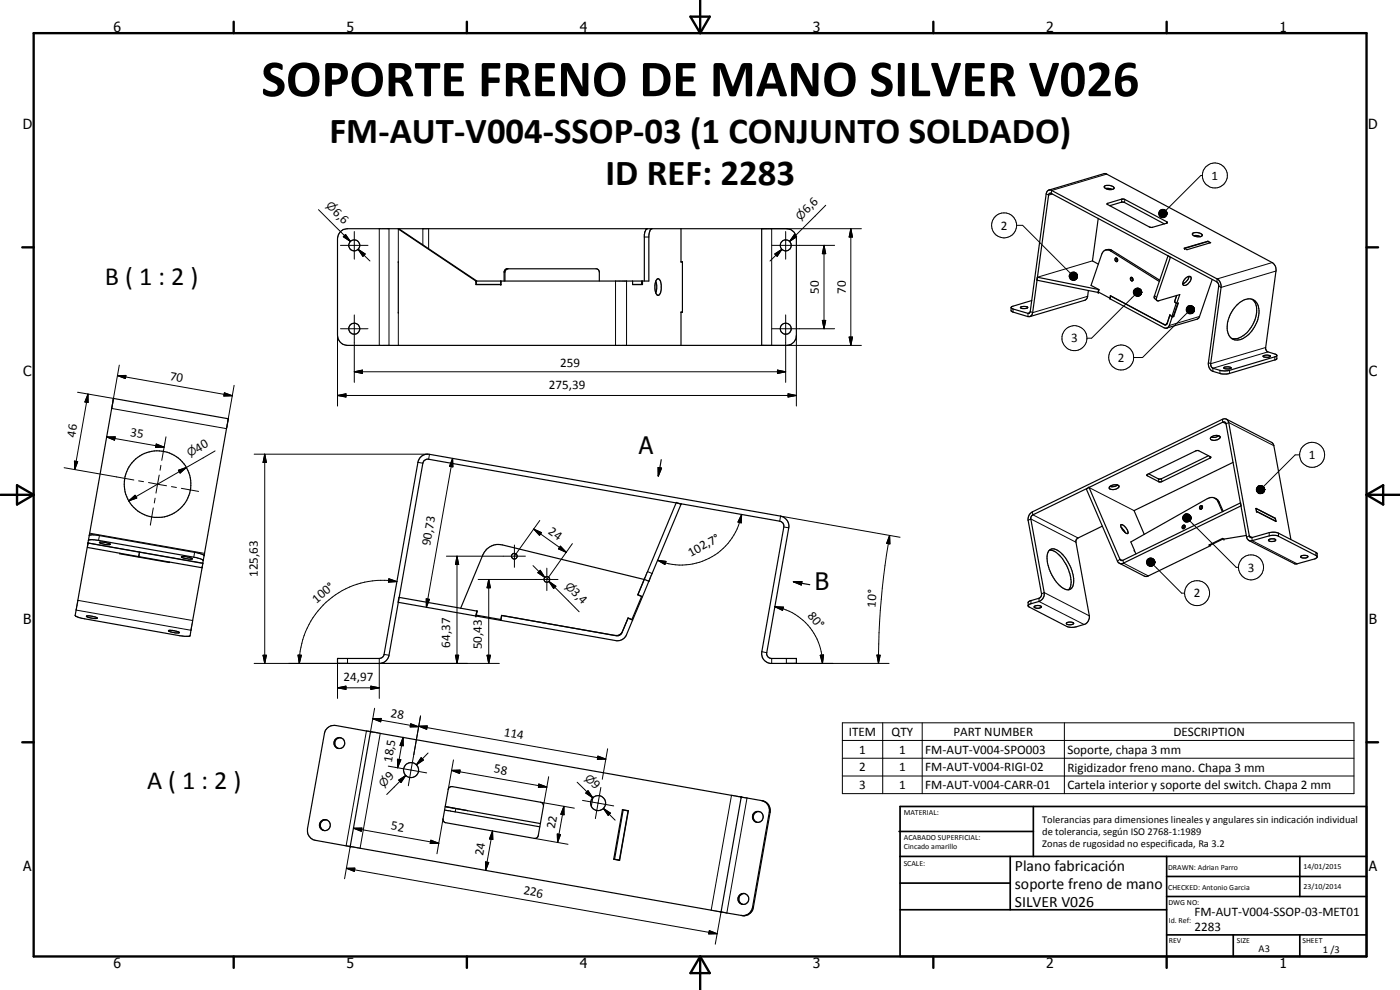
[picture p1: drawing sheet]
<svg xmlns="http://www.w3.org/2000/svg" width="420mm" height="297mm" viewBox="0 0 420 297" stroke-linecap="round" stroke-linejoin="round" font-family="sans-serif">
<g fill="none" stroke="#000" stroke-width=".35">
<path d="M314.8 57l16.5-4.9h.6l49.9 26.7a2.53 2.53 0 0 1 1.1 2.5l-3.1 23.2 .6 1 2.6 .9 .2 1.3-14.5 4.4h-2.3l-2.4-.7a2.44 2.44 0 0 1-1.3-2.6l3.1-23.2-.3-.8-50.1-26.8-.5 .1-.2 .4-5 35.9-.5 .5-.7 .1-4.5-1.4-.6-.4v-1M331.4 56a2.48 2.48 0 0 1 2.9 .2v.4a2.3 2.3 0 0 1-2.9-.6zM331.8 56.6l2 .2M102.2 69.5l1-.7 1.1-.2h131.7a3 3 0 0 1 3 3v29a2.96 2.96 0 0 1-3 3h-131.7a3 3 0 0 1-3-3v-29l.2-1.1zM119.5 78.6v15.1M119.5 68.7l23.3 15.6M119.8 68.7l23.3 15.6M194.3 68.6a1.63 1.63 0 0 0-.9 1.8v13.9M195.7 68.6a2.21 2.21 0 0 0-1 2.2v13.5h-51.9M204.4 78.6h.4v15.1h-.4M204.4 68.6v10h.4M228.6 68.6v35"/>
<path d="M329.6 65.5l-1.7 12.8 1.7 .9M331.8 75l.8-.2 .9 .2 14.6 9.1M332.3 61.1l4.4-1.4h.6l13 7.1-4.5 1.4h-.7l-12.8-6.9zM333 61.7l3.7-1.1 .5 .1 12.3 6.5M335.1 77.5l.1 .6 .2 .2M335.2 77.5l-.3-.1a.55 .55 0 0 0-.2 .7 .55 .55 0 0 0 .7 .3v-.1M335.2 77.5l.2 .8M351.2 77.3l-4.2 12.6 .2 .3 .4 .1 6.5-1.9-1 2.7M351.2 77.3l-.6-.6-4.2 12.2v.6l.8 .7M351.4 77.2l-.2 .1M355.4 74.5l7.1-2.1 .8 .4-7.1 2.1zM358.1 69.9a2.41 2.41 0 0 1 2.7 .7l-.4 .4h-1.1a1.33 1.33 0 0 1-1.4-.9z"/>
<path d="M358.3 70.7h.7l1.2 .3M362.5 72.4v.1M363.1 72.9l-.5-.5-7 2.2M142.8 84.3v1.1h7.5v-1.1M142.9 84.3v1h7.4M143.1 85.3v.1M151.3 84.3v-2.9l.7-.8h27.1l.7 .8 .1 2.9M152.3 80.6l-.7 .8-.1 2.9M189.9 84.3v1.1h2.9v-1.1M191.4 85.3v.1M192.6 84.3v1h-2.7M196.8 84.4a5.9 5.9 0 0 0 0 3.5"/>
<path d="M196.8 84.4l.4-.6a.76 .76 0 0 1 1.1 .7l.1 2.2a1.94 1.94 0 0 1-.9 1.9l-.7-.7M196.8 84.4a5.1 5.1 0 0 1 0 3.5M204.8 93.6h-.4v10M306.3 92.2l.6-.2a1.52 1.52 0 0 1 1.5 .3l-.5 .2-1 .1zM309.7 90.2l-5.7 1.7a.4 .4 0 0 0-.5 .2 .4 .4 0 0 0 .3 .5l4.7 1.4h.3l.3-.4 4.9-35.4a1.12 1.12 0 0 1 1.6-1.1l50.2 27a2.82 2.82 0 0 1 .7 2.1l-3.2 22.9 .3 1.1 .4 .3 2.7 .8h1.7l14.2-4.2 .6-.4M311.3 83.2l-.1 .9 18.4 3.7M311.4 83.2l18.3 3.7M326.6 87.2l-.3 2-.5 .8-16.7 5M329.7 86.9l-.1 .9M329.8 86.9l-.2 .7 3.6 1.9v-.8l16.3 8.7M329.8 87.7l-.2 .1M333.3 88.8l-.1 .9 16.1 8.6a1.06 1.06 0 0 0 1.6-.6l.9-2.6"/>
<path d="M339.3 83.3l.1-.1a.54 .54 0 0 1 .6 .5 .54 .54 0 0 1-.4 .6l-.3-.4zM339.8 83.3l.2 .8M347.9 84.5l-14.6-9.2a1.69 1.69 0 0 0-2.7 1.1l-3.2 9.2 2.4 1.3M349.3 97.3l.2 .1M349.5 97.4h.3M350.1 97.2l-.3 .2M350.1 97.3l-.3 .1M350.2 97.1l-.3 .4-.4-.1M350.3 97.1l-.1 .1M351.1 94.5l.7 .6M351.1 94.5l-.8 2.6M351.1 94.5h.1"/>
<path d="M351.1 94.5l-.9 2.6M351.1 94.5l.6 .5M352.1 94.9l.1 .1M352.1 94.9l-.4 .1M352.2 95l-.4 .1M352.5 90.5l.6 .6M352.5 90.5l.6-1.9-.6 2M352.5 90.6l.5 .4M352.5 90.5v.1M353 91l-1.3 4M353 91h.1M353.1 91.1l.5-.2-1.4 4.1"/>
<path d="M353.5 91l-1.4 3.9M355.8 83.4a.95 .95 0 0 1 1.7-.1 2.31 2.31 0 0 1-2.3 2.3 1.53 1.53 0 0 1 .6-2.2zM356.8 82.9a2.75 2.75 0 0 1-1.8 2.2M363.8 83.9l-4 11.5-.5 .4-9.1 2.6M371.2 91.5a4.3 4.3 0 0 1 5.4-1.2 5.9 5.9 0 0 1 .4 6.8 7.2 7.2 0 0 1-6 4.9 3.5 3.5 0 0 1-2.7-4.5 10.1 10.1 0 0 1 2.9-6zM375.8 89.8a4.6 4.6 0 0 1 1.2 5 8.4 8.4 0 0 1-6.2 6.8l-1.2-.1M367.4 110.2l.3-.1a1.7 1.7 0 0 1 1.8 .3l-1.3 .3-.9-.2zM379.1 106.8l.6-.2a1.4 1.4 0 0 1 1.6 .3l-1 .3-1.1-.1zM68.5 125.7l-7.3 41.1M68.5 125.6l-34.4-6.1-7.3 41.2M68.5 125.6v.1M126.1 137.3a2.98 2.98 0 0 1 2.8-1l105.4 18.6a3.1 3.1 0 0 1 2.4 3.5l-6.6 37.4a1.48 1.48 0 0 0 1.5 1.8h7.4v1.5h-7.8a2.94 2.94 0 0 1-2.6-3.6l6.6-37.4-.1-.9-.5-.6-106.3-18.8-1 .4-.4 .8-10.2 57.6a3 3 0 0 1-2.5 2.5h-12.9v-1.5h12.5l.8-.3 .6-.7 10.2-57.9z"/>
<path d="M198.4 137.9l-.8 4.9M362.7 136.7l-14.1 6.9-1 .1-2.9-1.5M363.3 131.3l.2-.1a2.05 2.05 0 0 1 2.7-.1 1.96 1.96 0 0 1-2.9 .5zM365.8 130.7l-1 .5-1.3-.1M368.1 125.8l13.5 6.9 .5 .5 5.3 28.7M370.1 138.7l-29.8 14.5 3.1 7.1M197.5 140.3l1 .2-.9 2.3zM204.4 151.3l-9.7 23.1M204.4 151.3l-1.4-.6-9.6 23.1M204.5 151.1l-.1 .2M326 146.8l.8-.6 9.3 21.6 .5 .4 35.7-17.3 .2 .9-35.3 17.2a1.25 1.25 0 0 1-1.8-.6zM330.8 157.9l-7.4 3.6-.5 1 4 22.3a2.41 2.41 0 0 1-1.6 2.6l-3 .8-1.7-.1-12-6.3v-1.1l.2-.2 3.2-1 .6-.9-4-22.5a2.51 2.51 0 0 1 1.2-2.5l57-27.8a1.27 1.27 0 0 1 2 1l6.2 34.2 .6 .3 5.3-1.5 1.7-.1 .9 .2 11.4 5.8 .4 .5v.9l-.6 .5-6.1 1.6-13.8-7"/>
<path d="M333.1 146a2.4 2.4 0 0 1 2.7-.2 1.98 1.98 0 0 1-2.9 .8zM335.4 145.5l-.9 .5-1.3-.1M336.4 157.5a2.28 2.28 0 0 1 2.1 2.1v.5a2.68 2.68 0 0 1-2.1-2.6zM336.5 158.3l1.2 1.5M344.2 142.5l15-7.3h.5l3.7 2-.1 .2-14.7 7.2h-.8l-3.6-1.9zM354.9 157.8a.5 .5 0 0 1 .8 .1 .5 .5 0 0 1-.4 .7l-.5-.2zM355.6 157.7l-.4 .5v.4M360.2 151.8h.2a.5 .5 0 0 1 .5 .6 .5 .5 0 0 1-.8 .3l-.1-.4zM360.9 151.9l-.4 .3-.1 .6M364.6 149.5l.9 .5 .3 .5 1.3 3M366.8 153.5l-1.3-3a2.13 2.13 0 0 0-3.1-.9l-23 13 1.5 3.6M376.9 152.6l5.9 3 .1 .9-5.8-3z"/>
<path d="M377.1 153.4l5.8 3M382.7 155.5l.2 .9M382.9 156.4h-.1M26.2 164.3l15.4 2.7M26.4 162.9l-3.8 21.8 .5 .4 1.6 .4 29.3 5.3h2.9l3.8-20.5M26.4 162.9l34.5 6.1M26.5 162.1l.7-.2 2.4 .2 29.3 5.2 1.3 .4 .8 .5M26.5 162.1l-.1 .8M26.8 160.7l.9-.3 1.8 .2 29.3 5.2 1.9 .5 .5 .5M26.8 160.7l-.3 1.4M29.8 162.8a1.76 1.76 0 0 1 1.9 0l1.4 .5h-1.7zM33.1 163.3v.1"/>
<path d="M36 166l-.1 .2 14.9 2.6v-.2M41.6 167l19.1 3.3M41.9 165.7l-.3 1.3M54.5 167h1.5l1.7 .7-1.7-.1a1.65 1.65 0 0 1-1.5-.6zM60.9 169l-.2 1.3M61 168.2l-.1 .8M61.2 166.8l-.2 1.4M119.7 179.2l-.2 1.5M119.8 179.2l23.3 4.1M192.8 179l-4.8 11.4a2.92 2.92 0 0 1-3.3 1.8l-34.4-6.1M193.3 173.9l-42.6-10.4a5.1 5.1 0 0 0-5.8 2.9l-6.7 16.1M193.3 173.9l-1.9 4.6 1.2 .5-3 6.9-1.1-.5-2 4.6-.9 .6-1 .1"/>
<path d="M193.4 173.8l-2 4.6 1.4 .6M193.4 173.8l1.3 .6M194.7 174.4l-1.9 4.6M238.1 174.5h2.6l-.2 1zM238.1 174.5l4.9 .9M314.8 165.2a2.17 2.17 0 0 1 3.1 .3 11.5 11.5 0 0 1 4.1 10.3 1.86 1.86 0 0 1-3.1 .6 11.2 11.2 0 0 1-4.4-10.6zM314.9 165.1a5.6 5.6 0 0 1 4.7 3.7 8.8 8.8 0 0 1 1.5 7.6l-.4 .6M363.2 163.6l.1 .1M363.3 163.7l-19.2 9.3-.7-.2-7.5-3.8M367.1 161.7l-3.8 1.9-.3-.2M374 160.7l-6.7 1.1-.4-.3-4.1 2 .5 .2M380.7 162l.8-.3 1.3 .2a.62 .62 0 0 1-.3 .6 .62 .62 0 0 1-.6 0l-1.1-.2z"/>
<path d="M390.3 167l.1-.1a1.98 1.98 0 0 1 2.1 0l-.1 .4-.6 .1h-1zM395.3 167l-11.6-6.1a3.9 3.9 0 0 0-2.8-.1l-5.1 1.4a1.27 1.27 0 0 1-1.7-1l-6.2-34-.2-.5h-.7l-57.2 27.9-.5 .9 4.1 22.3a2.47 2.47 0 0 1-1.6 2.7l-2.7 .7-.5 .5M25.9 184.9h1.9l1.4 .6-2-.1zM50.6 189.2a5.1 5.1 0 0 1 3.2 .6l-1.4 .1-1.4-.4zM119.5 180.7l23.3 4.1M142.8 184.8l7.5 1.3M143.1 183.3l-.3 1.5M143.1 183.3h.1M143.2 183.3l-.3 1.3 7.4 1.3 .2-1.2 34.5 6.1h.6l.9-.7 2-4.6 1.4 .6M150.6 184.7l-.3 1.4M310.5 181.9a1.77 1.77 0 0 1 2.1 .2l-.8 .4h-.7l-.6-.2zM320 187a1.88 1.88 0 0 1 2.2 0l-.7 .5-1.2-.1z"/>
<path d="M111.2 219.5l-10.4-1.8a2.99 2.99 0 0 0-3.4 2.4l-5.1 28.6a3 3 0 0 0 2.4 3.4l127.7 22.6M111.2 219.5l117.3 20.7M111.2 219.5l-6.1 34.5M102.3 221.4a1.64 1.64 0 0 0-1.8 1.3 1.64 1.64 0 0 0 1.2 1.9M134.7 236.4l1-.4 27 4.9 .4 1-1.7 9.2-.8 .5-27-4.8-.5-.4-.1-.7zM222.5 239.1l-6.1 34.5M97.9 246a1.64 1.64 0 0 0-1.7 1.4 1.64 1.64 0 0 0 1.2 1.8M133.4 243l28.6 5.1M133.6 242l6.7 1.2M133.6 242.1l28.6 5M140.3 243.2h.1M184.2 257.8h.2"/>
<path d="M185.6 258v.1M186.8 243h.2M186.8 243l1.8 .2-2.6 14.9-1.8-.3zM187 243l1.5 .3-2.6 14.8-1.5-.3M187 243l-2.6 14.8M188.2 243.2h.1M227.5 243.5a1.65 1.65 0 0 1 1.4 2.3 1.65 1.65 0 0 1-2.7 .4 1.65 1.65 0 0 1 .7-2.7h1M227.5 243.5a1.67 1.67 0 0 0-1.4 1.5 1.67 1.67 0 0 0 1.2 1.8M228.5 240.2a2.95 2.95 0 0 1 2.4 3.5l-5.1 28.5a2.89 2.89 0 0 1-3.4 2.5M228.5 240.2a2.99 2.99 0 0 1 2.6 3.5l-5 28.6a3 3 0 0 1-3.7 2.4M216.4 273.6h.1M223.5 268.1a1.67 1.67 0 0 0-1.8 1.4 1.67 1.67 0 0 0 1.2 1.9"/>
<circle cx="106.3" cy="73.6" r="1.65"/>
<circle cx="235.8" cy="73.6" r="1.64"/>
<circle cx="106.3" cy="98.6" r="1.65"/>
<circle cx="235.8" cy="98.6" r="1.65"/>
<circle cx="47.3" cy="145.3" r="10"/>
<circle cx="154.4" cy="166.9" r=".86"/>
<circle cx="164.1" cy="173.9" r=".85"/>
<circle cx="101.8" cy="223" r="1.63"/>
<circle cx="123.4" cy="231.1" r="2.27"/>
<circle cx="97.5" cy="247.5" r="1.64"/>
<circle cx="179.5" cy="240.9" r="2.25"/>
<circle cx="223.1" cy="269.7" r="1.63"/>
</g>
<g fill="none" stroke="#000" stroke-width=".3">
<path d="M314 58.2l.7 .3 1.2-.3M332.1 52.2l-16.5 4.9-.1 .9M336.7 59.7l-.1 1M337.6 59.9l-.1 .8M360.8 52.7h-.4l-10.5 10.5M95.6 62.9l9.5 9.5M102.2 73.6h8.2M103.4 70.7l1.7 1.7M103.7 70.4l1.4 2-2.1-1.4zM106.3 69.5v8.3M107.5 74.8l2.1 1.4-.7 .7zM107.5 74.8l3.5 3.5"/>
<path d="M113.8 68.6v35M116.7 68.6v35M119.8 68.7h-.3v9.9M126.9 68.6v4.8M128.6 68.6v6M193.4 71.1h1.3M228.6 68.6h29.9M231.6 68.6v35M231.7 73.6h18.8M232.5 76.2l2.1-1.4-1.4 2.1zM234.6 74.8l-3.5 3.5M235.8 69.5v8.3"/>
<path d="M238.4 70.4l.7 .6-2.1 1.4zM238.7 70.7l-1.7 1.7M247.3 73.6l.5 2.5h-1zM247.3 73.6v25M247.8 61.6l-10.8 10.8M255.3 68.6l.6 2.5h-1.1zM255.3 68.6v35M305.1 67.6h1.8l14.4 14.4M327.9 78.3l-16.5 4.9-.2 .9M332.4 61v.4M333.8 75.2l-.5 .1M347.8 63.9l2.4 .2-2.4 .1z"/>
<path d="M347.8 64.2l2.4-.1-2.4 .4zM347.8 64.1h2.4M347.8 63.7l2.4 .4-2.4-.2zM347.8 64.5l2.4-.4-2.3 .6zM347.9 63.4l2.3 .7-2.4-.4zM347.9 64.7l2.3-.6-2.1 .8zM348.1 63.2l.2-.2 1.9 1.1zM348.1 63.2l2.1 .9-2.3-.7zM348.1 64.9l2.1-.8-1.9 1zM348.3 63l.2-.1 1.7 1.2zM348.3 65.1l1.9-1-1.7 1.1zM348.5 62.9l.3-.1 1.4 1.3z"/>
<path d="M348.5 65.2l1.7-1.1-1.4 1.2zM348.8 62.8h.3l1.1 1.3zM348.8 65.3l1.4-1.2-1.1 1.2zM349.1 62.8l.2 .1 .9 1.2zM349.3 62.9h.3l.6 1.2zM349.6 62.9l.6 1.2zM349.8 63.1l.4 1zM350 63.3l.2 .8zM350.1 63.5l.1 .6zM350.2 66.5l-.1 .5M350.2 64.1l-.9 1.2h-.2zM350.2 64.1l-.9 1.2z"/>
<path d="M350.2 64.1l-.6 1.1zM350.2 64.1l-.4 .9zM350.2 64.1l-.2 .7zM350.2 64.1l-.1 .5zM350.2 64.1v.2zM381.8 78.8l-16.5 4.9-.1 .9M102.2 98.6h8.2M106.3 94.5v20.2M119.5 93.7v9.9M151.3 81.6h.2M184.7 84.3v19.3M188 84.3v19.3"/>
<path d="M231.7 98.6h18.8M235.8 94.5v20.2M246.8 96.1h1l-.5 2.5zM304 92.7v.9M309 93.9l-.5 .1v1M320.9 82.7l2.5 .1-2.5 .2zM320.9 83l2.5-.2-2.4 .5zM320.9 82.9h2.5M321 82.5l2.4 .3-2.5-.1zM321 83.3l2.4-.5-2.3 .7zM321.1 82.2l2.3 .6-2.4-.3zM321.1 83.5l2.3-.7-2.2 .9z"/>
<path d="M321.2 82l.2-.2 2 1zM321.2 82l2.2 .8-2.3-.6zM321.2 83.7l2.2-.9-2 1.1zM321.4 81.8l.3-.1 1.7 1.1zM321.4 83.9l2-1.1-1.7 1.2zM321.7 81.7h.2l1.5 1.1zM321.7 84l1.7-1.2-1.5 1.3zM321.9 81.7l.3-.1 1.2 1.2zM321.9 84.1l1.5-1.3-1.2 1.3zM322.2 81.6l.3 .1 .9 1.1zM322.5 81.7l.9 1.1zM322.7 81.8l.7 1z"/>
<path d="M322.9 81.9l.5 .9zM323.1 82.1l.3 .7zM323.3 82.3l.1 .5zM323.4 82.8l-.9 1.3h-.3zM323.4 82.8l-.7 1.2-.2 .1zM323.4 82.8l-.7 1.2zM323.4 82.8l-.5 1zM323.4 82.8l-.3 .8zM323.4 82.8l-.1 .6zM323.4 82.8v.3zM326.4 88.9l-16.5 4.9-.7-.4M340.1 87.5l2.5 .2-2.5 .1z"/>
<path d="M340.1 87.8l2.5-.1-2.4 .4zM340.1 87.7h2.5M340.2 87.3l2.4 .4-2.5-.2zM340.2 88.1l2.4-.4-2.3 .6zM340.3 87l2.3 .7-2.4-.4zM340.3 88.3l2.3-.6-2.1 .8zM340.5 86.8l.2-.1 1.9 1zM340.5 86.8l2.1 .9-2.3-.7zM340.5 88.5l2.1-.8-1.9 1zM340.5 88.6l-12.9 12.9h-1.4M340.7 86.7l.2-.2 1.7 1.2zM340.7 88.7l1.9-1-1.7 1.1z"/>
<path d="M340.9 86.5l.3-.1 1.4 1.3zM340.9 88.8l1.7-1.1-1.4 1.2zM341.2 86.4h.2l1.2 1.3zM341.2 88.9l1.4-1.2-1.2 1.2zM341.4 86.4l1.2 1.3zM341.7 86.5l.9 1.2zM342 86.6l.6 1.1zM342.2 86.7l.4 1zM342.4 86.9l.2 .8zM342.5 87.2l.1 .5zM342.6 87.7l-.9 1.2h-.3zM342.6 87.7l-.9 1.2z"/>
<path d="M342.6 87.7l-.6 1.1zM342.6 87.7l-.4 .9zM342.6 87.7l-.2 .7zM342.6 87.7l-.1 .5zM342.6 87.7v.2zM346.5 88.7l.6 .5M349.5 97.4h.1M356 92.8l2.5 .1-2.5 .1zM356 93l2.5-.1-2.4 .4zM356 92.9h2.5M356.1 92.5l2.4 .4-2.5-.1zM356.1 93.3l2.4-.4-2.3 .7z"/>
<path d="M356.2 92.3l2.3 .6-2.4-.4zM356.2 93.6l2.3-.7-2.2 .9zM356.3 92.1l2.2 .8-2.3-.6zM356.3 93.8l2.2-.9-2 1.1zM356.4 93.8l-13.5 13.5h-2.7M356.5 91.9l.3-.2 1.7 1.2zM356.5 91.9l2 1-2.2-.8zM356.5 94l2-1.1-1.7 1.2zM356.8 91.7h.2l1.5 1.2zM356.8 94.1l1.7-1.2-1.5 1.2zM357 91.7h.3l1.2 1.2zM357 94.1l1.5-1.2-1.2 1.2z"/>
<path d="M357.3 91.7h.3l.9 1.2zM357.6 91.7l.2 .1 .7 1.1zM357.8 91.8l.7 1.1zM358 92l.5 .9zM358.2 92.2l.3 .7zM358.4 92.4l.1 .5zM358.5 92.9l-.9 1.2h-.3zM358.5 92.9l-.7 1.1-.2 .1zM358.5 92.9l-.7 1.1zM358.5 92.9l-.5 1zM358.5 92.9l-.3 .8zM358.5 92.9l-.1 .6z"/>
<path d="M358.5 92.9v.3zM360 95l-9.1 2.7M382.9 81.3l-16.4 4.9-.8-.3M23.3 117.7l10.8 1.8M26.4 118.2v2.6l-.9-.2zM26.4 118.2l-4 22.7M35.3 112.7l2.5-.1-.2 1zM35.3 112.7l34.5 6M35.8 109.6l-2.3 13 34.5 6 2.3-13M67.3 117.9l2.5 .8-2.6 .1zM101.3 118.7l2.5-.5v.9zM101.3 118.7h137.7"/>
<path d="M101.3 100.6v21.2M106.3 111.5l2.5-.5v1.1zM106.3 111.5h129.5M228.6 103.6h29.9M233.3 111l2.5 .5-2.5 .6zM236.5 118.2l2.5 .5-2.5 .4zM239 100.6v21.2M254.8 101.1h1.1l-.6 2.5zM366.1 111.1v1M369 111.1v1M379.8 104.3l-16.5 4.8-.6-.3M380.5 105.6l-16.5 4.9v.9"/>
<path d="M382.6 107.1v.9M22.3 138.3l1 .2-.9 2.4zM32 131.1h2.6l-.2 1zM32 131.1l17.2 3.1M46.9 133.2l2.3 1h-2.5zM48.3 139.6l-.3 1.5M49.8 131.1l-1.3 7M64.5 135.3l-8.5 5M76.3 136.3h52.1M79.4 136.3l.6 2.5h-1.1zM79.4 136.3v62.8M125.4 138.7l1.5 .3"/>
<path d="M128.9 136.3l-.3 1.5M135.8 137.5l.1 2.6-1-.2zM135.8 137.5l-7.8 44.7M363 136.9l.1 .6M366.8 125.8l.2 .9 .9 .5 .9-.4 13.5 6.9M390 136.5h-1.3l-9.5 9.5M19.3 140.3l20.9 3.7M26.9 160l34.5 6M38.6 150.3l1.9-1.7 .6 .8zM41.6 144.3l1.5 .2M44.6 144.8l2.7 .5M46 152.4l-.9 5.2"/>
<path d="M46.6 149.5l-.3 1.4M47.3 145.3l-.5 2.7M47.3 145.3l2.7 .5M47.8 142.5l-.5 2.8M51.5 146l1.4 .3M53.5 141.1l2.5-.8-2 1.6zM54.4 146.5l5.2 .9M56 140.3l-17.4 10M160.2 158.7l2.3 1.1-.6 .8zM160.2 158.7l9.8 7M162 156.2l-7.5 10.6M222.6 154.3l-.1 2.6-1-.3z"/>
<path d="M222.6 154.3a18.4 18.4 0 0 1-25.2 13.8M234 156.4l.3-1.5 35.8 6.3M235.2 158.1l1.5 .3M308.6 156.1l.8-.4 13.5 7M309.8 153.6l.2 .9 13.5 6.9M326.8 146.3l13.5 6.9M344.2 142.5l.1 .2M347.6 143.7l.2 .9M348.6 143.6l.1 .9M354.9 155.3l2.6 .1-2.6 .1zM354.9 155.5l2.6-.1-2.5 .4zM354.9 155.4h2.6"/>
<path d="M355 155l2.5 .4-2.6-.1zM355 155.8l2.5-.4-2.4 .6zM355.1 154.8l2.4 .6-2.5-.4zM355.1 156l2.4-.6-2.2 .9zM355.3 154.6l.2-.3 2 1.1zM355.3 154.6l2.2 .8-2.4-.6zM355.3 156.3l2.2-.9-2 1.1zM355.5 154.3l.2-.1 1.8 1.2zM355.5 156.5l2-1.1-1.8 1.2zM355.7 154.2h.3l1.5 1.2zM355.7 156.6l1.8-1.2-1.5 1.2zM356 154.2h.3l1.2 1.2z"/>
<path d="M356 156.6l1.5-1.2-1.2 1.2zM356.3 154.2h.2l1 1.2zM356.5 154.2l1 1.2zM356.8 154.3l.7 1.1zM357 154.5l.5 .9zM357.1 156.3l13.9 13.9h.7M357.2 154.6l.3 .8zM357.3 154.9l.2 .5zM357.5 155.4l-1 1.2h-.2zM357.5 155.4l-1 1.2zM357.5 155.4l-.7 1.1zM357.5 155.4l-.5 1z"/>
<path d="M357.5 155.4l-.3 .8zM357.5 155.4l-.2 .6zM357.5 155.4l-.1 .3zM365.5 150.5l.4 .2M376.9 152.6h.1M377.1 146.8l2.4 .1-2.4 .1zM377.1 147l2.4-.1-2.4 .4zM377.1 146.9h2.4M377.1 146.5l2.4 .4-2.4-.1zM377.1 147.3l2.4-.4-2.3 .6zM377.2 146.3l2.3 .6-2.4-.4zM377.2 147.5l2.3-.6-2.1 .8z"/>
<path d="M377.4 146l.2-.2 1.9 1.1zM377.4 146l2.1 .9-2.3-.6zM377.4 147.7l2.1-.8-1.9 1.1zM377.6 145.8l.2-.1 1.7 1.2zM377.6 148l1.9-1.1-1.7 1.2zM377.8 145.7h.3l1.4 1.2zM377.8 148.1l1.7-1.2-1.4 1.2zM378.1 145.7h.3l1.1 1.2zM378.1 148.1l1.4-1.2-1.1 1.2zM378.4 145.7h.2l.9 1.2zM378.6 145.7l.9 1.2zM378.9 145.8l.6 1.1z"/>
<path d="M379.1 146l.4 .9zM379.3 146.1l.2 .8zM379.4 146.3l.1 .6zM379.5 146.9l-.9 1.2h-.2zM379.5 146.9l-.9 1.2zM379.5 146.9l-.6 1.1zM379.5 146.9l-.4 1zM379.5 146.9l-.2 .8zM379.5 146.9l-.1 .5zM379.5 146.9v.3zM380.9 159.8v1M383.7 160v.9"/>
<path d="M26.4 162.9l34.5 6.1M26.4 162.9l-.2 1.4M29.8 160.7l-.2 1.4M58.4 165.7l-.2 1.5M116.7 173.7l2.4 .8-2.5 .2zM119.1 174.5a24.9 24.9 0 0 0-29.3 24.6M127.9 179.7l1 .1-.9 2.4zM134 166.9h23.7M137.1 166.9l.6 2.5h-1zM137.1 166.9v32.2M143.5 173.9h24M146.7 173.9l.5 2.5h-1z"/>
<path d="M146.7 173.9v25.2M154.4 163.5v6.7M160 169.7l3.5 3.6M161.4 171.8l.7-.7 1.4 2.2zM162.1 171.1l1.4 2.2-2.1-1.5zM164.1 170.5v6.7M164.7 174.5l2.1 1.4-.7 .7zM164.7 174.5l1.8 1.7M164.7 174.5l9.1 9.1M168.2 163.9l1.8 1.8-2.4-1zM171.8 163.1l-7.6 10.6M194.3 171.5l1.4 .6"/>
<path d="M197.4 168.1l2.5 .3-.4 1zM267 160.7l.1 2.5-1-.2zM267 160.7a219.3 219.3 0 0 0-3.4 38.4M311.8 179.5v1l13.5 6.9M312.6 178.2l.8-.4 13.5 7M336.8 168.1l-.7-.3-.7 .6M337 168.1l.2 .9 7.4 3.8M344.1 168.5l2.5 .2-2.5 .1zM344.1 168.8l2.5-.1-2.4 .4zM344.1 168.7h2.5M344.2 168.3l2.4 .4-2.5-.2zM344.2 169.1l2.4-.4-2.4 .6z"/>
<path d="M344.2 168l2.4 .7-2.4-.4zM344.2 169.3l2.4-.6-2.2 .8zM344.4 167.8l.2-.2 2 1.1zM344.4 167.8l2.2 .9-2.4-.7zM344.4 169.5l2.2-.8-2 1zM344.6 167.6l.3-.1 1.7 1.2zM344.6 169.7l2-1-1.7 1.1zM344.9 167.5l.2-.1 1.5 1.3zM344.9 169.8l1.7-1.1-1.5 1.2zM345.1 167.4h.3l1.2 1.3zM345.1 169.9l1.5-1.2-1.2 1.2zM345.4 167.4l.2 .1 1 1.2z"/>
<path d="M345.6 167.5l.3 .1 .7 1.1zM345.9 167.6l.7 1.1zM346.1 167.7l.5 1zM346.2 169.6l8.4 8.4h.9M346.3 167.9l.3 .8zM346.5 168.1l.1 .6zM346.6 168.7l-1 1.2h-.2zM346.6 168.7l-1 1.2zM346.6 168.7l-.7 1.1zM346.6 168.7l-.5 .9zM346.6 168.7l-.3 .8zM346.6 168.7l-.1 .5z"/>
<path d="M346.6 168.7l-.1 .3zM374.1 161.2l.8-.4 1 .5M375.7 161.3l.1 .9 13.5 7M394.9 165.7v1M22.8 183l34.5 6.1M23.4 180.1l34.4 6.1M78.9 196.6h1.1l-.6 2.5zM89.4 196.6h1.1l-.7 2.5zM101.3 199.1v10.4M104.3 197.6v1.5h-28M113.8 197.6v11.9M113.8 199.1h36"/>
<path d="M115.3 196.3l1.4 .3M136.7 196.6h1l-.6 2.5zM146.2 196.6h1l-.5 2.5zM228.6 195.5l1.5 .3M231.6 197.6v1.5M232.5 182l2.6 .2-.2 .9zM232.5 182a17.3 17.3 0 0 1 14.3 17.1M236 197.6v1.5h30.8M246.2 196.6l1-.1-.4 2.6zM263.2 196.6h.9l-.5 2.5zM309.4 180.2v.9M101.3 206.4l2.5-.5v.9z"/>
<path d="M101.3 206.4h12.5M110 219.3l-6.1 34.5M111.3 205.9l2.5 .5-2.5 .4zM111.9 215.6h2.5l-.2 1zM111.9 215.6l13.7 2.5M112.4 212.5l-1.2 7M123.3 217.2l2.3 .9h-2.5zM125.7 217.9l2.5-.1-.2 1zM125.7 217.9l56.1 9.9M126.2 214.8l-2.9 16.3M252.8 216.9h153.5v21.2h-153.5zM264.9 216.9v21.2"/>
<path d="M276.8 216.9v21.2M319.4 216.9v21.2M114.1 220l-6 34.5M116.5 229.9l6.8 1.2M119.3 227.8l1 .2-1 2.4zM119.7 234.1l2.1-1.4-1.5 2.1zM121 221.2v2.6l-1-.2zM121 221.2l-1.7 9.2M121.8 232.7l-5.7 5.7M123.3 231.1l4.7 .8M123.3 231.1l-.8 4.7M126.4 227.3l.7 .7-2.1 1.5z"/>
<path d="M128.5 225.9l-3.5 3.6M135.5 231.1h2.6l-.2 1zM135.5 231.1l28.6 5M136.1 228l-1.6 8.9M161.7 235.2l2.4 .9-2.5 .1zM164.7 233l-1.6 8.9M173.2 234.7l4.7 4.7M176.1 237.6l1.8 1.8M176.5 237.2l1.4 2.2-2.1-1.4zM177.9 239.4l-.5 2.5M179.4 226.9l2.4 .9h-2.5zM180.3 236.3l-.8 4.7"/>
<path d="M182.4 224.7l-1.6 9.1M219.5 238.6l-6.1 34.5M224.2 239.4l-6.1 34.5M252.8 222.2h153.5M252.8 227.5h153.5M252.8 232.8h153.5M105.1 254l-1.7 9.7M106.1 248.5h2.5l-.2 .9zM106.1 248.5l25.6 4.5M129.3 252.1l2.4 .9-2.6 .1zM133 245.7l-1.9 10.5M136.8 242.6l-.2 1"/>
<path d="M145.7 258.6l1 .2-1 2.4zM147.8 249.3l.1 2.6-1-.2zM147.8 249.3l-2.1 11.9M160.3 251.5l10.2 1.8M162.3 240.7l10.1 1.8M167.2 250.2l1 .2-.9 2.4zM169.2 241.9l.1 2.6-1-.2zM169.2 241.9l-1.9 10.9M174.8 240.2l4.7 .8M179.5 241l4.7 .8M179.5 241l-.8 4.6M181.1 242.6l2.1 1.4-.7 .6z"/>
<path d="M181.1 242.6l3.5 3.5M230.9 243.7h.2M104 260.5h2.5l-.2 1zM104 260.5l111.2 19.7M212.9 279.2l2.3 1h-2.5zM216.4 273.6l-1.7 9.7M225.8 272.2l.3 .1"/>
<circle cx="364.6" cy="52.7" r="3.7"/>
<circle cx="301.4" cy="67.6" r="3.8"/>
<circle cx="322.5" cy="101.5" r="3.8"/>
<circle cx="336.5" cy="107.3" r="3.7"/>
<circle cx="393.8" cy="136.5" r="3.7"/>
<circle cx="359.3" cy="177.9" r="3.8"/>
<circle cx="375.4" cy="170.2" r="3.8"/>
</g>
<g fill="#000">
<circle cx="119.5" cy="78.6" r=".18"/>
<circle cx="355.5" cy="74.5" r=".18"/>
<circle cx="119.5" cy="93.7" r=".18"/>
<circle cx="142.8" cy="84.3" r=".18"/>
<circle cx="150.3" cy="84.3" r=".18"/>
<circle cx="150.3" cy="85.3" r=".18"/>
<circle cx="329.6" cy="87.8" r=".18"/>
<circle cx="329.7" cy="86.9" r=".18"/>
<circle cx="333.2" cy="89.5" r=".18"/>
<circle cx="377.1" cy="153.4" r=".18"/>
<circle cx="382.8" cy="155.6" r=".18"/>
<circle cx="26.4" cy="162.9" r=".18"/>
<circle cx="340.4" cy="165.1" r=".18"/>
<circle cx="367.3" cy="161.8" r=".18"/>
<circle cx="142.8" cy="184.8" r=".18"/>
<circle cx="143.1" cy="183.3" r=".18"/>
<circle cx="111.2" cy="219.5" r=".18"/>
<circle cx="222.5" cy="239.1" r=".18"/>
<circle cx="105.1" cy="254" r=".18"/>
</g>
<g fill="none" stroke="#000" stroke-width=".71">
<path d="M10.1 9.9h400v277.1h-400zM70.1 6.5v3.4M140.1 6.5v3.4M207.2 5h5.8l-2.9 4.9zM210.1 0v9.9M280.1 6.5v3.4M350.1 6.5v3.4M6.7 74.2h3.4M410.1 74.2h3.5M.1 148.5h10M5.1 145.6l5 2.9-5 2.9zM410.1 148.5h10"/>
<path d="M410.1 148.5l5-2.9v5.8zM6.7 222.7h3.4M410.1 222.7h3.5M70.1 287v3.4M140.1 287v3.4M210.1 287v10M210.1 287l2.9 5h-5.8zM280.1 287v3.4M350.1 287v3.4"/>
</g>
<g fill="none" stroke="#000" stroke-width=".51">
<path d="M269.8 249.5h40.3M270.1 242h140v45h-140zM270.1 257h140M303.2 257v16M310.1 242v15M350.1 257v30M390.1 257v12M270.1 265h33.1M270.1 273h80M350.1 269h60M350.1 263h60M350.1 280.5h60"/>
<path d="M370.1 280.5v6.5M390.1 280.5v6.5"/>
</g>
<g fill="#000">
<path d="M103.7 70.4l1.4 2-2.1-1.4zM107.5 74.8l2.1 1.4-.7 .7zM232.5 76.2l2.1-1.4-1.4 2.1zM238.4 70.4l.7 .6-2.1 1.4zM247.3 73.6l.5 2.5h-1zM255.3 68.6l.6 2.5h-1.1zM350.1 63.5l.1 .6zM350 63.3l.2 .8zM349.8 63.1l.4 1zM349.6 62.9l.6 1.2zM349.3 62.9h.3l.6 1.2zM349.1 62.8l.2 .1 .9 1.2z"/>
<path d="M348.8 62.8h.3l1.1 1.3zM348.5 62.9l.3-.1 1.4 1.3zM348.3 63l.2-.1 1.7 1.2zM348.1 63.2l.2-.2 1.9 1.1zM348.1 63.2l2.1 .9-2.3-.7zM347.9 63.4l2.3 .7-2.4-.4zM347.8 64.5l2.4-.4-2.3 .6zM347.9 64.7l2.3-.6-2.1 .8zM348.1 64.9l2.1-.8-1.9 1zM348.3 65.1l1.9-1-1.7 1.1zM348.5 65.2l1.7-1.1-1.4 1.2zM348.8 65.3l1.4-1.2-1.1 1.2z"/>
<path d="M350.2 64.1l-.9 1.2h-.2zM350.2 64.1l-.9 1.2zM350.2 64.1l-.6 1.1zM350.2 64.1l-.4 .9zM350.2 64.1l-.2 .7zM350.2 64.1l-.1 .5zM350.2 64.1v.2zM246.8 96.1h1l-.5 2.5zM323.3 82.3l.1 .5zM323.1 82.1l.3 .7zM322.9 81.9l.5 .9zM322.7 81.8l.7 1z"/>
<path d="M322.5 81.7l.9 1.1zM322.2 81.6l.3 .1 .9 1.1zM321.9 81.7l.3-.1 1.2 1.2zM321.7 81.7h.2l1.5 1.1zM321.4 81.8l.3-.1 1.7 1.1zM321.2 82l.2-.2 2 1zM321.2 82l2.2 .8-2.3-.6zM321.1 82.2l2.3 .6-2.4-.3zM321 83.3l2.4-.5-2.3 .7zM321.1 83.5l2.3-.7-2.2 .9zM321.2 83.7l2.2-.9-2 1.1zM321.4 83.9l2-1.1-1.7 1.2z"/>
<path d="M321.7 84l1.7-1.2-1.5 1.3zM321.9 84.1l1.5-1.3-1.2 1.3zM323.4 82.8l-.9 1.3h-.3zM323.4 82.8l-.7 1.2-.2 .1zM323.4 82.8l-.7 1.2zM323.4 82.8l-.5 1zM323.4 82.8l-.3 .8zM323.4 82.8l-.1 .6zM323.4 82.8v.3zM342.5 87.2l.1 .5zM342.4 86.9l.2 .8zM342.2 86.7l.4 1z"/>
<path d="M342 86.6l.6 1.1zM341.7 86.5l.9 1.2zM341.4 86.4l1.2 1.3zM341.2 86.4h.2l1.2 1.3zM340.9 86.5l.3-.1 1.4 1.3zM340.7 86.7l.2-.2 1.7 1.2zM340.5 86.8l.2-.1 1.9 1zM340.5 86.8l2.1 .9-2.3-.7zM340.3 87l2.3 .7-2.4-.4zM340.2 88.1l2.4-.4-2.3 .6zM340.3 88.3l2.3-.6-2.1 .8zM340.5 88.5l2.1-.8-1.9 1z"/>
<path d="M340.7 88.7l1.9-1-1.7 1.1zM340.9 88.8l1.7-1.1-1.4 1.2zM341.2 88.9l1.4-1.2-1.2 1.2zM342.6 87.7l-.9 1.2h-.3zM342.6 87.7l-.9 1.2zM342.6 87.7l-.6 1.1zM342.6 87.7l-.4 .9zM342.6 87.7l-.2 .7zM342.6 87.7l-.1 .5zM342.6 87.7v.2zM358.4 92.4l.1 .5zM358.2 92.2l.3 .7z"/>
<path d="M358 92l.5 .9zM357.8 91.8l.7 1.1zM357.6 91.7l.2 .1 .7 1.1zM357.3 91.7h.3l.9 1.2zM357 91.7h.3l1.2 1.2zM356.8 91.7h.2l1.5 1.2zM356.5 91.9l.3-.2 1.7 1.2zM356.5 91.9l2 1-2.2-.8zM356.3 92.1l2.2 .8-2.3-.6zM356.2 92.3l2.3 .6-2.4-.4zM356.1 93.3l2.4-.4-2.3 .7zM356.2 93.6l2.3-.7-2.2 .9z"/>
<path d="M356.3 93.8l2.2-.9-2 1.1zM356.5 94l2-1.1-1.7 1.2zM356.8 94.1l1.7-1.2-1.5 1.2zM357 94.1l1.5-1.2-1.2 1.2zM358.5 92.9l-.9 1.2h-.3zM358.5 92.9l-.7 1.1-.2 .1zM358.5 92.9l-.7 1.1zM358.5 92.9l-.5 1zM358.5 92.9l-.3 .8zM358.5 92.9l-.1 .6zM358.5 92.9v.3zM35.3 112.7l2.5-.1-.2 1z"/>
<path d="M67.3 117.9l2.5 .8-2.6 .1zM101.3 118.7l2.5-.5v.9zM106.3 111.5l2.5-.5v1.1zM233.3 111l2.5 .5-2.5 .6zM236.5 118.2l2.5 .5-2.5 .4zM254.8 101.1h1.1l-.6 2.5zM22.3 138.3l1 .2-.9 2.4zM26.4 118.2v2.6l-.9-.2zM32 131.1h2.6l-.2 1zM46.9 133.2l2.3 1h-2.5zM79.4 136.3l.6 2.5h-1.1zM38.6 150.3l1.9-1.7 .6 .8z"/>
<path d="M53.5 141.1l2.5-.8-2 1.6zM135.8 137.5l.1 2.6-1-.2zM160.2 158.7l2.3 1.1-.6 .8zM197.5 140.3l1 .2-.9 2.3zM222.6 154.3l-.1 2.6-1-.3zM357.3 154.9l.2 .5zM357.2 154.6l.3 .8zM357 154.5l.5 .9zM356.8 154.3l.7 1.1zM356.5 154.2l1 1.2zM356.3 154.2h.2l1 1.2zM356 154.2h.3l1.2 1.2z"/>
<path d="M355.7 154.2h.3l1.5 1.2zM355.5 154.3l.2-.1 1.8 1.2zM355.3 154.6l.2-.3 2 1.1zM355.3 154.6l2.2 .8-2.4-.6zM355.1 154.8l2.4 .6-2.5-.4zM355 155.8l2.5-.4-2.4 .6zM355.1 156l2.4-.6-2.2 .9zM355.3 156.3l2.2-.9-2 1.1zM355.5 156.5l2-1.1-1.8 1.2zM355.7 156.6l1.8-1.2-1.5 1.2zM356 156.6l1.5-1.2-1.2 1.2zM357.5 155.4l-1 1.2h-.2z"/>
<path d="M357.5 155.4l-1 1.2zM357.5 155.4l-.7 1.1zM357.5 155.4l-.5 1zM357.5 155.4l-.3 .8zM357.5 155.4l-.2 .6zM357.5 155.4l-.1 .3zM379.4 146.3l.1 .6zM379.3 146.1l.2 .8zM379.1 146l.4 .9zM378.9 145.8l.6 1.1zM378.6 145.7l.9 1.2zM378.4 145.7h.2l.9 1.2z"/>
<path d="M378.1 145.7h.3l1.1 1.2zM377.8 145.7h.3l1.4 1.2zM377.6 145.8l.2-.1 1.7 1.2zM377.4 146l.2-.2 1.9 1.1zM377.4 146l2.1 .9-2.3-.6zM377.2 146.3l2.3 .6-2.4-.4zM377.1 147.3l2.4-.4-2.3 .6zM377.2 147.5l2.3-.6-2.1 .8zM377.4 147.7l2.1-.8-1.9 1.1zM377.6 148l1.9-1.1-1.7 1.2zM377.8 148.1l1.7-1.2-1.4 1.2zM378.1 148.1l1.4-1.2-1.1 1.2z"/>
<path d="M379.5 146.9l-.9 1.2h-.2zM379.5 146.9l-.9 1.2zM379.5 146.9l-.6 1.1zM379.5 146.9l-.4 1zM379.5 146.9l-.2 .8zM379.5 146.9l-.1 .5zM379.5 146.9v.3zM116.7 173.7l2.4 .8-2.5 .2zM127.9 179.7l1 .1-.9 2.4zM137.1 166.9l.6 2.5h-1zM146.7 173.9l.5 2.5h-1zM162.1 171.1l1.4 2.2-2.1-1.5z"/>
<path d="M164.7 174.5l2.1 1.4-.7 .7zM168.2 163.9l1.8 1.8-2.4-1zM197.4 168.1l2.5 .3-.4 1zM238.1 174.5h2.6l-.2 1zM267 160.7l.1 2.5-1-.2zM346.5 168.1l.1 .6zM346.3 167.9l.3 .8zM346.1 167.7l.5 1zM345.9 167.6l.7 1.1zM345.6 167.5l.3 .1 .7 1.1zM345.4 167.4l.2 .1 1 1.2zM345.1 167.4h.3l1.2 1.3z"/>
<path d="M344.9 167.5l.2-.1 1.5 1.3zM344.6 167.6l.3-.1 1.7 1.2zM344.4 167.8l.2-.2 2 1.1zM344.4 167.8l2.2 .9-2.4-.7zM344.2 168l2.4 .7-2.4-.4zM344.2 169.1l2.4-.4-2.4 .6zM344.2 169.3l2.4-.6-2.2 .8zM344.4 169.5l2.2-.8-2 1zM344.6 169.7l2-1-1.7 1.1zM344.9 169.8l1.7-1.1-1.5 1.2zM345.1 169.9l1.5-1.2-1.2 1.2zM346.6 168.7l-1 1.2h-.2z"/>
<path d="M346.6 168.7l-1 1.2zM346.6 168.7l-.7 1.1zM346.6 168.7l-.5 .9zM346.6 168.7l-.3 .8zM346.6 168.7l-.1 .5zM346.6 168.7l-.1 .3zM78.9 196.6h1.1l-.6 2.5zM89.4 196.6h1.1l-.7 2.5zM136.7 196.6h1l-.6 2.5zM146.2 196.6h1l-.5 2.5zM232.5 182l2.6 .2-.2 .9zM246.2 196.6l1-.1-.4 2.6z"/>
<path d="M263.2 196.6h.9l-.5 2.5zM101.3 206.4l2.5-.5v.9zM111.3 205.9l2.5 .5-2.5 .4zM111.9 215.6h2.5l-.2 1zM123.3 217.2l2.3 .9h-2.5zM125.7 217.9l2.5-.1-.2 1zM119.3 227.8l1 .2-1 2.4zM119.7 234.1l2.1-1.4-1.5 2.1zM121 221.2v2.6l-1-.2zM126.4 227.3l.7 .7-2.1 1.5zM135.5 231.1h2.6l-.2 1zM161.7 235.2l2.4 .9-2.5 .1z"/>
<path d="M176.5 237.2l1.4 2.2-2.1-1.4zM179.4 226.9l2.4 .9h-2.5zM106.1 248.5h2.5l-.2 .9zM129.3 252.1l2.4 .9-2.6 .1zM145.7 258.6l1 .2-1 2.4zM147.8 249.3l.1 2.6-1-.2zM167.2 250.2l1 .2-.9 2.4zM169.2 241.9l.1 2.6-1-.2zM181.1 242.6l2.1 1.4-.7 .6zM104 260.5h2.5l-.2 1zM212.9 279.2l2.3 1h-2.5z"/>
</g>
<path d="M347.8 63.9h2.4M320.9 82.7h2.5M340.1 87.5h2.5M340.1 87.9h2.5M344.1 168.9h2.5" fill="none" stroke="#000" stroke-width=".38"/>
<path d="M347.8 64.3h2.4M320.9 83.1h2.5M356 92.7h2.5M356 93.1h2.5M354.9 155.2h2.6M354.9 155.6h2.6M377.1 146.7h2.4M377.1 147.1h2.4M344.1 168.5h2.5" fill="none" stroke="#000" stroke-width=".42"/>
<text font-size="15.8" x="78.4" y="28.9">SOPORTE FRENO DE MANO SILVER V026</text>
<g font-size="11">
<text x="98.9" y="43">FM-AUT-V004-SSOP-03 (1 CONJUNTO SOLDADO)</text>
<text x="181.7" y="55.5">ID REF: 2283</text>
</g>
<g font-size="7.9">
<text x="31.5" y="85.6">B ( 1 : 2 )</text>
<text x="44.1" y="236.6">A ( 1 : 2 )</text>
</g>
<g font-size="7.2">
<text x="191.8" y="136.2">A</text>
<text x="244.6" y="177">B</text>
</g>
<g font-size="4.7">
<text x="304.6" y="261.2">Plano fabricación</text>
<text x="304.6" y="266.6">soporte freno de mano</text>
<text x="304.6" y="272">SILVER V026</text>
</g>
<g font-size="4.2">
<text x="34" y="9.6">6</text>
<text x="104" y="9.6">5</text>
<text x="174" y="9.6">4</text>
<text x="244" y="9.6">3</text>
<text x="314" y="9.6">2</text>
<text x="384" y="9.6">1</text>
<text x="6.8" y="38.7">D</text>
<text x="410.6" y="38.7">D</text>
<text x="7" y="112.9">C</text>
<text x="410.8" y="112.9">C</text>
<text x="7" y="187.1">B</text>
<text x="410.8" y="187.1">B</text>
<text x="7" y="261.4">A</text>
<text x="410.8" y="261.4">A</text>
<text x="34" y="290.4">6</text>
<text x="104" y="290.4">5</text>
<text x="174" y="290.4">4</text>
<text x="244" y="290.4">3</text>
<text x="314" y="290.4">2</text>
<text x="384" y="290.4">1</text>
</g>
<g font-size="3.9">
<text x="363.6" y="53.9">1</text>
<text x="99.7" y="63.9" transform="rotate(45 99.7 63.9)">6,6</text>
<text x="242.3" y="64.2" transform="rotate(-45 242.3 64.2)">6,6</text>
<text x="300.3" y="68.9">2</text>
<text x="245.7" y="88.2" transform="rotate(-90 245.7 88.2)">50</text>
<text x="253.8" y="88.2" transform="rotate(-90 253.8 88.2)">70</text>
<text x="321.5" y="102.7">3</text>
<text x="50.8" y="113.9" transform="rotate(10 50.8 113.9)">70</text>
<text x="168.1" y="110">259</text>
<text x="335.5" y="108.5">2</text>
<text x="164.7" y="116.6">275,39</text>
<text x="22.6" y="131.3" transform="rotate(-80 22.6 131.3)">46</text>
<text x="39" y="130.8" transform="rotate(10 39 130.8)">35</text>
<text x="59.4" y="135.8" transform="rotate(-30 59.4 135.8)">40</text>
<text x="392.8" y="137.8">1</text>
<text x="164.3" y="159.8" transform="rotate(35 164.3 159.8)">24</text>
<text x="129.1" y="164" transform="rotate(-80 129.1 164)">90,73</text>
<text x="207.3" y="167.1" transform="rotate(-29 207.3 167.1)">102,7°</text>
<text x="77.4" y="173.1" transform="rotate(-90 77.4 173.1)">125,63</text>
<text x="374.5" y="171.5">3</text>
<text x="171.3" y="178" transform="rotate(45 171.3 178)">3,4</text>
<text x="358.3" y="179.2">2</text>
<text x="94.9" y="181.1" transform="rotate(-40 94.9 181.1)">100°</text>
<text x="242.3" y="184.9" transform="rotate(50 242.3 184.9)">80°</text>
<text x="262.7" y="182.3" transform="rotate(-85 262.7 182.3)">10°</text>
<text x="135.1" y="194.3" transform="rotate(-90 135.1 194.3)">64,37</text>
<text x="144.6" y="194.8" transform="rotate(-90 144.6 194.8)">50,43</text>
<text x="103.1" y="204.3">24,97</text>
<text x="117.1" y="215" transform="rotate(10 117.1 215)">28</text>
<text x="151.1" y="220.8" transform="rotate(10 151.1 220.8)">114</text>
<text x="254.8" y="220.8">ITEM</text>
<text x="267.6" y="220.8">QTY</text>
<text x="286.1" y="220.8">PART NUMBER</text>
<text x="352.2" y="220.8">DESCRIPTION</text>
<text x="257.8" y="226.1">1</text>
<text x="269.8" y="226.1">1</text>
<text x="277.7" y="226.1">FM-AUT-V004-SPO003</text>
<text x="320.3" y="226.2">Soporte, chapa 3 mm</text>
<text x="117.5" y="228.9" transform="rotate(-80 117.5 228.9)">18,5</text>
<text x="148.2" y="231.8" transform="rotate(10 148.2 231.8)">58</text>
<text x="257.8" y="231.4">2</text>
<text x="269.8" y="231.4">1</text>
<text x="277.7" y="231.4">FM-AUT-V004-RIGI-02</text>
<text x="320.3" y="231.5">Rigidizador freno mano. Chapa 3 mm</text>
<text x="117.1" y="234.3" transform="rotate(-45 117.1 234.3)">9</text>
<text x="177.3" y="235.7" transform="rotate(45 177.3 235.7)">9</text>
<text x="257.8" y="236.8">3</text>
<text x="269.8" y="236.7">1</text>
<text x="277.7" y="236.8">FM-AUT-V004-CARR-01</text>
<text x="320.3" y="236.9">Cartela interior y soporte del switch. Chapa 2 mm</text>
<text x="117.2" y="248.9" transform="rotate(10 117.2 248.9)">52</text>
<text x="166.5" y="248.8" transform="rotate(-80 166.5 248.8)">22</text>
<text x="145" y="257" transform="rotate(-80 145 257)">24</text>
<text x="157" y="268.3" transform="rotate(10 157 268.3)">226</text>
<text x="358.5" y="275">FM-AUT-V004-SSOP-03-MET01</text>
<text x="358.5" y="279.4">2283</text>
</g>
<g font-size="3.3">
<text x="97.7" y="61.9" transform="rotate(45 97.7 61.9)">n</text>
<text x="240.3" y="66.2" transform="rotate(-45 240.3 66.2)">n</text>
<text x="57" y="137.2" transform="rotate(-30 57 137.2)">n</text>
<text x="169.4" y="176" transform="rotate(45 169.4 176)">n</text>
<text x="175.3" y="233.7" transform="rotate(45 175.3 233.7)">n</text>
<text x="115.1" y="236.3" transform="rotate(-45 115.1 236.3)">n</text>
</g>
<g font-size="3.1">
<text x="312.7" y="246.8">Tolerancias para dimensiones lineales y angulares sin indicación individual</text>
<text x="312.7" y="250.4">de tolerancia, según ISO 2768-1:1989</text>
<text x="312.7" y="254">Zonas de rugosidad no especificada, Ra 3.2</text>
<text x="377.7" y="285.6">A3</text>
<text x="397" y="285.9">1 /3</text>
</g>
<g font-size="2.4">
<text x="271.2" y="244.4">MATERIAL:</text>
<text x="271.3" y="252">ACABADO SUPERFICIAL:</text>
<text x="271.3" y="254.6">Cincado amarillo</text>
<text x="271.2" y="259.7">SCALE:</text>
<text x="350.6" y="261">DRAWN: Adrian Parro</text>
<text x="391.2" y="260.6">14/01/2015</text>
<text x="350.6" y="267">CHECKED: Antonio Garcia</text>
<text x="391.2" y="266.7">23/10/2014</text>
<text x="350.6" y="271.4">DWG NO:</text>
<text x="350.8" y="276.9">Id. Ref:</text>
<text x="350.8" y="282.8">REV</text>
<text x="371.2" y="282.9">SIZE</text>
<text x="390.9" y="282.9">SHEET</text>
</g>
</svg>
